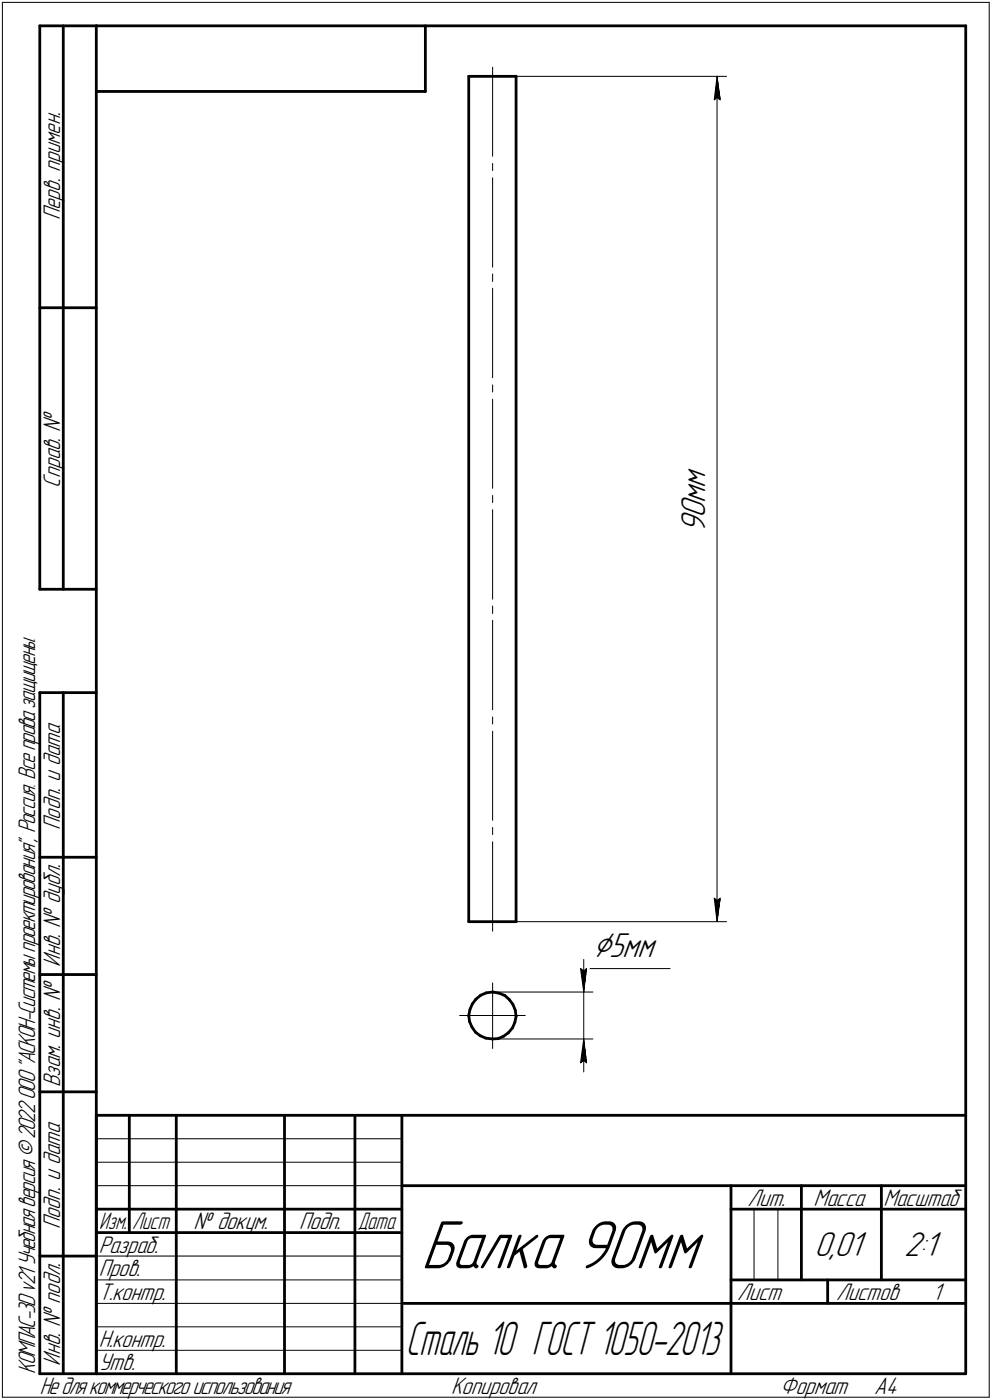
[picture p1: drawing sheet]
<svg xmlns="http://www.w3.org/2000/svg" width="211mm" height="298mm" viewBox="0 0 211 298" stroke-linecap="round" stroke-linejoin="round" font-family="sans-serif">
<g fill="none" stroke="#000" stroke-width=".59">
<path d="M8.5 5.5v120zM8.5 5.5h12zM13.5 5.5v120zM20.5 5.5v287zM20.5 5.5h185zM20.5 19.5h70zM90.5 5.5v14zM99.7 16.3h10.1zM99.7 16.3v180zM109.8 16.3v180zM205.5 5.5v287zM8.5 65.5h12z"/>
<path d="M8.5 125.5h12zM8.5 147.5v145zM8.5 147.5h12zM13.5 147.5v145zM8.5 182.5h12zM99.7 196.3h10.1zM8.5 207.5h12zM99.7 216.2l.2 1.3zM99.9 217.5l.5 1.2zM100 215l-.3 1.2zM100.4 218.7l.8 1.1zM100.5 213.8l-.5 1.2z"/>
<path d="M101.2 219.8l1 .8zM101.3 212.8l1-.9zM101.3 212.8l-.8 1zM102.3 211.9l1.2-.5zM103.5 211.4l1.3-.2zM104.9 211.2h.1M104.9 211.2l1.4 .3zM106.3 211.5l1.1 .5zM107.4 212l1 .9zM108.4 212.9l.7 1zM109.1 218.9l-.9 1zM109.1 213.9l.5 1.2z"/>
<path d="M109.6 217.7l-.5 1.2zM109.6 215.1l.2 1.3zM109.8 216.4l-.2 1.3zM8.5 232.5h12zM20.5 237.5h185zM20.5 237.5v55zM27.5 237.5v25zM37.5 237.5v55zM60.5 237.5v55zM75.5 237.5v55zM85.5 237.5v55zM102.2 220.6l1.2 .5z"/>
<path d="M103.4 221.1l1.3 .1zM104.7 221.2l1.3-.1zM106 221.1l1.2-.5zM107.2 220.6l1-.7zM20.5 257.5h65zM85.5 252.5h120zM155.5 252.5v40zM155.5 257.5h15zM170.5 252.5v20zM170.5 257.5h35zM187.5 252.5v20zM8.5 267.5h12z"/>
<path d="M20.5 262.5h65zM85.5 277.5h70zM155.5 277.5h50zM155.5 272.5h50zM176.1 272.5v5zM8.5 292.5h12zM20.5 292.5h185z"/>
</g>
<g fill="none" stroke="#000" stroke-width=".21">
<path d="M.5 .5v297zM.5 .5h210zM104.8 14.3v19zM109.8 16.3h44.8zM152.6 16.3l.6 5zM152.6 16.3l-.6 5zM152.6 16.3v180zM210.5 .5v297zM104.8 37.8v19.1zM104.8 34.8v1.5zM152 21.3l.6-.6zM152.6 20.7l.6 .6z"/>
<path d="M104.8 58.3v1.6zM104.8 61.4v19zM104.8 85v19zM104.8 82v1.5zM104.8 108.5v19.1zM104.8 105.5v1.5zM104.8 132.1v19zM104.8 129v1.6zM104.8 155.7v19zM104.8 152.7v1.5zM104.8 179.2v19.1zM104.8 176.2v1.5z"/>
<path d="M109.8 196.3h44.8zM152 191.3l.6 5zM152 191.3l.6 .5zM152.6 191.8l.6-.5zM153.2 191.3l-.6 5zM97.8 216.2h7zM104.8 216.2h7zM104.8 216.2v7.1zM104.8 209.3v6.9zM104.8 211.2h21.4zM123.5 206.2l.7 .6zM123.5 206.2l.7 5z"/>
<path d="M124.2 206.2v5zM124.2 206.2h18.4zM124.2 206.8l.6-.6zM124.2 204.3v6.9zM124.2 211.2v10zM124.8 206.2l-.6 5zM104.8 221.2h21.4zM123.5 226.3l.7-.5zM124.2 221.2l-.7 5.1zM124.2 225.8l.6 .5zM124.2 221.2l.6 5.1zM124.2 221.2v7.1z"/>
<path d="M20.5 247.5h65zM20.5 252.5h65zM20.5 242.5h65zM160.4 257.5v15zM165.5 257.5v15zM20.5 267.5h65zM20.5 272.5h65zM20.5 277.5h65zM.5 297.5h210zM20.5 282.5h65zM20.5 287.5h65z"/>
</g>
<g fill="#fff" stroke="#fff" stroke-width=".21">
<path d="M144.4 99h7.2zM144.4 99.1h7.2zM144.4 99.1h7.2zM144.4 99.2h7.2zM144.4 99.3h7.2zM144.4 99.4h7.2zM144.4 99.5h7.2zM144.4 99.6h7.2zM144.4 99.7h7.2zM144.4 99.7h7.2zM144.4 99.8h7.2zM144.4 99.9h7.2zM144.4 100h7.2zM144.4 100.1h7.2zM144.4 100.2h7.2zM144.4 100.2h7.2zM144.4 100.3h7.2zM144.4 100.4h7.2zM144.4 100.5h7.2zM144.4 100.6h7.2zM144.4 100.7h7.2zM144.4 100.8h7.2zM144.4 100.8h7.2zM144.4 100.9h7.2zM144.4 101h7.2zM144.4 101.1h7.2zM144.4 101.2h7.2zM144.4 101.3h7.2zM144.4 101.3h7.2zM144.4 101.4h7.2zM144.4 101.5h7.2zM144.4 101.6h7.2zM144.4 101.7h7.2zM144.4 101.8h7.2zM144.4 101.9h7.2zM144.4 101.9h7.2zM144.4 102h7.2zM144.4 102.1h7.2zM144.4 102.2h7.2zM144.4 102.3h7.2zM144.4 102.4h7.2zM144.4 102.4h7.2zM144.4 102.5h7.2zM144.4 102.6h7.2zM144.4 102.7h7.2zM144.4 102.8h7.2zM144.4 102.9h7.2zM144.4 103h7.2zM144.4 103h7.2zM144.4 103.1h7.2zM144.4 103.2h7.2zM144.4 103.3h7.2zM144.4 103.4h7.2zM144.4 103.5h7.2zM144.4 103.5h7.2zM144.4 103.6h7.2zM144.4 103.7h7.2zM144.4 103.8h7.2zM144.4 103.9h7.2zM144.4 104h7.2zM144.4 104.1h7.2zM144.4 104.1h7.2zM144.4 104.2h7.2zM144.4 104.3h7.2zM144.4 104.4h7.2zM144.4 104.5h7.2zM144.4 104.6h7.2zM144.4 104.6h7.2zM144.4 104.7h7.2zM144.4 104.8h7.2zM144.4 104.9h7.2zM144.4 105h7.2zM144.4 105.1h7.2zM144.4 105.2h7.2zM144.4 105.2h7.2zM144.4 105.3h7.2zM144.4 105.4h7.2zM144.4 105.5h7.2zM144.4 105.6h7.2zM144.4 105.7h7.2zM144.4 105.7h7.2zM144.4 105.8h7.2zM144.4 105.9h7.2zM144.4 106h7.2zM144.4 106.1h7.2zM144.4 106.2h7.2zM144.4 106.3h7.2zM144.4 106.3h7.2zM144.4 106.4h7.2zM144.4 106.5h7.2zM144.4 106.6h7.2zM144.4 106.7h7.2zM144.4 106.8h7.2zM144.4 106.8h7.2zM144.4 106.9h7.2zM144.4 107h7.2zM144.4 107.1h7.2zM144.4 107.2h7.2zM144.4 107.3h7.2zM144.4 107.4h7.2zM144.4 107.4h7.2zM144.4 107.5h7.2zM144.4 107.6h7.2zM144.4 107.7h7.2zM144.4 107.8h7.2zM144.4 107.9h7.2zM144.4 107.9h7.2zM144.4 108h7.2zM144.4 108.1h7.2zM144.4 108.2h7.2zM144.4 108.3h7.2zM144.4 108.4h7.2zM144.4 108.5h7.2zM144.4 108.5h7.2zM144.4 108.6h7.2zM144.4 108.7h7.2zM144.4 108.8h7.2zM144.4 108.9h7.2zM144.4 109h7.2zM144.4 109.1h7.2zM144.4 109.1h7.2zM144.4 109.2h7.2zM144.4 109.3h7.2zM144.4 109.4h7.2zM144.4 109.5h7.2zM144.4 109.6h7.2zM144.4 109.6h7.2zM144.4 109.7h7.2zM144.4 109.8h7.2zM144.4 109.9h7.2zM144.4 110h7.2zM144.4 110.1h7.2zM144.4 110.2h7.2zM144.4 110.2h7.2zM144.4 110.3h7.2zM144.4 110.4h7.2zM144.4 110.5h7.2zM144.4 110.6h7.2zM144.4 110.7h7.2zM144.4 110.7h7.2zM144.4 110.8h7.2zM144.4 110.9h7.2zM144.4 111h7.2zM144.4 111.1h7.2zM144.4 111.2h7.2zM144.4 111.3h7.2zM144.4 111.3h7.2zM144.4 111.4h7.2zM144.4 111.5h7.2zM144.4 111.6h7.2zM144.4 111.7h7.2zM144.4 111.8h7.2zM144.4 111.8h7.2zM144.4 111.9h7.2zM144.4 112h7.2zM144.4 112.1h7.2zM144.4 112.2h7.2zM144.4 112.3h7.2zM144.4 112.4h7.2zM144.4 112.4h7.2zM144.4 112.5h7.2zM144.4 112.6h7.2zM144.4 112.7h7.2zM144.4 112.8h7.2zM144.4 112.9h7.2zM144.4 112.9h7.2zM144.4 113h7.2zM144.4 113.1h7.2zM144.4 113.2h7.2zM144.4 113.3h7.2zM144.4 113.4h7.2zM144.4 113.5h7.2z"/>
<path d="M151.4 190.8h2.4zM151.5 190.8h2.3zM151.5 190.9h2.3zM151.5 191h2.3zM151.5 191.1h2.3zM151.5 191.2h2.3zM151.5 191.3h2.3zM151.5 191.3h2.3zM151.6 191.4h2.2zM151.6 191.5h2.2zM151.6 191.6h2.2zM151.6 191.7h2.2zM151.6 191.8h2.2zM151.6 191.9h2.2zM151.6 191.9h2.2zM151.6 192h2.1zM151.6 192.1h2.1zM151.6 192.2h2.1zM151.6 192.3h2.1zM151.6 192.4h2.1zM151.6 192.4h2.1zM151.6 192.5h2.1zM151.6 192.6h2zM151.7 192.7h1.9zM151.7 192.8h1.9zM151.7 192.9h1.9zM151.7 193h1.9zM151.7 193h1.9zM151.7 193.1h1.9zM151.7 193.2h1.9zM151.8 193.3h1.7zM151.8 193.4h1.7zM151.8 193.5h1.7zM151.8 193.5h1.7zM151.8 193.6h1.7zM151.8 193.7h1.7zM151.8 193.8h1.7zM151.9 193.9h1.5zM151.9 194h1.5zM151.9 194.1h1.5zM151.9 194.1h1.5zM151.9 194.2h1.5zM151.9 194.3h1.5zM151.9 194.4h1.5zM151.9 194.5h1.4zM152 194.6h1.3zM152 194.6h1.3zM152.1 194.7h1.1zM152.1 194.8h1.1zM152.1 194.9h1.1zM152.1 195h1.1zM152.1 195.1h1zM152.2 195.2h.9zM152.2 195.2h.9zM152.2 195.3h.8zM152.3 195.4h.7zM152.3 195.5h.6zM152.3 195.6h.6zM152.4 195.7h.4zM152.4 195.7h.4zM152.5 195.8h.3zM152.5 195.9h.2zM152.5 196h.2z"/>
<path d="M152.5 16.5h.2zM152.5 16.6h.2zM152.5 16.7h.3zM152.4 16.8h.4zM152.4 16.8h.4zM152.3 16.9h.6zM152.3 17h.6zM152.3 17.1h.7zM152.2 17.2h.8zM152.2 17.3h.9zM152.2 17.4h.9zM152.1 17.4h1zM152.1 17.5h1.1zM152.1 17.6h1.1zM152.1 17.7h1.1zM152.1 17.8h1.1zM152 17.9h1.3zM152 17.9h1.3zM151.9 18h1.4zM151.9 18.1h1.5zM151.9 18.2h1.5zM151.9 18.3h1.5zM151.9 18.4h1.5zM151.9 18.5h1.5zM151.9 18.5h1.5zM151.9 18.6h1.5zM151.8 18.7h1.7zM151.8 18.8h1.7zM151.8 18.9h1.7zM151.8 19h1.7zM151.8 19h1.7zM151.8 19.1h1.7zM151.8 19.2h1.7zM151.7 19.3h1.9zM151.7 19.4h1.9zM151.7 19.5h1.9zM151.7 19.6h1.9zM151.7 19.6h1.9zM151.7 19.7h1.9zM151.7 19.8h1.9zM151.6 19.9h2zM151.6 20h2.1zM151.6 20.1h2.1zM151.6 20.2h2.1zM151.6 20.2h2.1zM151.6 20.3h2.1zM151.6 20.4h2.1zM151.6 20.5h2.1zM151.6 20.6h2.2zM151.6 20.7h2.2zM151.6 20.7h2.2zM151.6 20.8h2.2zM151.6 20.9h2.2zM151.6 21h2.2zM151.6 21.1h2.2zM151.5 21.2h2.3zM151.5 21.3h2.3zM151.5 21.3h2.3zM151.5 21.4h2.3zM151.5 21.5h2.3zM151.5 21.6h2.3zM151.5 21.7h2.3z"/>
<path d="M126.2 198h14.3zM126.2 198.1h14.3zM126.2 198.2h14.3zM126.2 198.3h14.3zM126.2 198.4h14.3zM126.2 198.5h14.3zM126.2 198.5h14.3zM126.2 198.6h14.3zM126.2 198.7h14.3zM126.2 198.8h14.3zM126.2 198.9h14.3zM126.2 199h14.3zM126.2 199.1h14.3zM126.2 199.1h14.3zM126.2 199.2h14.3zM126.2 199.3h14.3zM126.2 199.4h14.3zM126.2 199.5h14.3zM126.2 199.6h14.3zM126.2 199.6h14.3zM126.2 199.7h14.3zM126.2 199.8h14.3zM126.2 199.9h14.3zM126.2 200h14.3zM126.2 200.1h14.3zM126.2 200.2h14.3zM126.2 200.2h14.3zM126.2 200.3h14.3zM126.2 200.4h14.3zM126.2 200.5h14.3zM126.2 200.6h14.3zM126.2 200.7h14.3zM126.2 200.7h14.3zM126.2 200.8h14.3zM126.2 200.9h14.3zM126.2 201h14.3zM126.2 201.1h14.3zM126.2 201.2h14.3zM126.2 201.3h14.3zM126.2 201.3h14.3zM126.2 201.4h14.3zM126.2 201.5h14.3zM126.2 201.6h14.3zM126.2 201.7h14.3zM126.2 201.8h14.3zM126.2 201.8h14.3zM126.2 201.9h14.3zM126.2 202h14.3zM126.2 202.1h14.3zM126.2 202.2h14.3zM126.2 202.3h14.3zM126.2 202.4h14.3zM126.2 202.4h14.3zM126.2 202.5h14.3zM126.2 202.6h14.3zM126.2 202.7h14.3zM126.2 202.8h14.3zM126.2 202.9h14.3zM126.2 202.9h14.3zM126.2 203h14.3zM126.2 203.1h14.3zM126.2 203.2h14.3zM126.2 203.3h14.3zM126.2 203.4h14.3zM126.2 203.5h14.3zM126.2 203.5h14.3zM126.2 203.6h14.3zM126.2 203.7h14.3zM126.2 203.8h14.3zM126.2 203.9h14.3zM126.2 204h14.3zM126.2 204h14.3zM126.2 204.1h14.3zM126.2 204.2h14.3zM126.2 204.3h14.3zM126.2 204.4h14.3zM126.2 204.5h14.3zM126.2 204.6h14.3zM126.2 204.6h14.3zM126.2 204.7h14.3zM126.2 204.8h14.3zM126.2 204.9h14.3zM126.2 205h14.3zM126.2 205.1h14.3zM126.2 205.1h14.3zM126.2 205.2h14.3z"/>
<path d="M122.9 205.7h2.5zM123 205.8h2.4zM123 205.9h2.4zM123 206h2.4zM123 206.1h2.4zM123 206.2h2.4zM123 206.2h2.4zM123 206.3h2.4zM123.1 206.4h2.2zM123.1 206.5h2.2zM123.1 206.6h2.2zM123.1 206.7h2.2zM123.1 206.8h2.2zM123.1 206.8h2.2zM123.1 206.9h2.2zM123.2 207h2zM123.2 207.1h2zM123.2 207.2h2zM123.2 207.3h2zM123.2 207.3h2zM123.2 207.4h2zM123.2 207.5h2zM123.2 207.6h1.9zM123.3 207.7h1.8zM123.3 207.8h1.8zM123.3 207.9h1.8zM123.3 207.9h1.8zM123.3 208h1.8zM123.3 208.1h1.8zM123.3 208.2h1.8zM123.4 208.3h1.7zM123.4 208.4h1.7zM123.4 208.4h1.7zM123.4 208.5h1.7zM123.4 208.6h1.7zM123.4 208.7h1.7zM123.4 208.8h1.7zM123.4 208.9h1.6zM123.4 209h1.6zM123.4 209h1.6zM123.4 209.1h1.6zM123.4 209.2h1.6zM123.4 209.3h1.6zM123.4 209.4h1.6zM123.4 209.5h1.5zM123.5 209.5h1.4zM123.5 209.6h1.4zM123.6 209.7h1.2zM123.6 209.8h1.2zM123.7 209.9h1.1zM123.7 210h1zM123.7 210.1h1zM123.8 210.1h.8zM123.8 210.2h.8zM123.9 210.3h.7zM123.9 210.4h.6zM124 210.5h.5zM124 210.6h.5zM124 210.7h.5zM124 210.7h.5zM124 210.8h.4zM124.1 210.9h.3zM124.1 211h.3z"/>
<path d="M124.1 221.5h.3zM124.1 221.6h.3zM124 221.7h.4zM124 221.7h.5zM124 221.8h.5zM124 221.9h.5zM124 222h.5zM123.9 222.1h.6zM123.9 222.2h.6zM123.9 222.2h.7zM123.8 222.3h.8zM123.8 222.4h.9zM123.7 222.5h1zM123.7 222.6h1zM123.7 222.7h1.1zM123.6 222.8h1.2zM123.6 222.8h1.2zM123.5 222.9h1.4zM123.5 223h1.4zM123.4 223.1h1.5zM123.4 223.2h1.6zM123.4 223.3h1.6zM123.4 223.4h1.6zM123.4 223.4h1.6zM123.4 223.5h1.6zM123.4 223.6h1.6zM123.4 223.7h1.6zM123.4 223.8h1.7zM123.4 223.9h1.7zM123.4 223.9h1.7zM123.4 224h1.7zM123.4 224.1h1.7zM123.4 224.2h1.7zM123.4 224.3h1.7zM123.3 224.4h1.8zM123.3 224.5h1.8zM123.3 224.5h1.8zM123.3 224.6h1.8zM123.3 224.7h1.8zM123.3 224.8h1.8zM123.3 224.9h1.8zM123.2 225h2zM123.2 225h2zM123.2 225.1h2zM123.2 225.2h2zM123.2 225.3h2zM123.2 225.4h2zM123.2 225.5h2zM123.1 225.6h2.2zM123.1 225.6h2.2zM123.1 225.7h2.2zM123.1 225.8h2.2zM123.1 225.9h2.2zM123.1 226h2.2zM123.1 226.1h2.2zM123 226.1h2.4zM123 226.2h2.4zM123 226.3h2.4zM123 226.4h2.4zM123 226.5h2.4zM123 226.6h2.4zM123 226.7h2.4z"/>
</g>
<g fill="#000" stroke="#000" stroke-width=".21">
<path d="M152.4 17.7h.2zM152.4 17.8h.2zM152.4 17.9h.2zM152.4 17.9h.2zM152.4 18h.2zM152.4 18.1h.2zM152.4 18.2h.2zM152.4 18.3h.2zM152.4 18.4h.2zM152.3 18.5h.3zM152.3 18.5h.3zM152.3 18.6h.3zM152.3 18.7h.3zM152.3 18.8h.3zM152.3 18.9h.3zM152.3 19h.3zM152.3 19h.3zM152.2 19.1h.4zM152.2 19.2h.4zM152.2 19.3h.4zM152.2 19.4h.4zM152.2 19.5h.4zM152.2 19.6h.4zM152.2 19.6h.4zM152.2 19.7h.4zM152.2 19.8h.4zM152.1 19.9h.5zM152.1 20h.5zM152.1 20.1h.5zM152.1 20.2h.5zM152.1 20.2h.5zM152.1 20.3h.5zM152.1 20.4h.5zM152.1 20.5h.5zM152.1 20.6h.5zM152.1 20.7h.5zM152.1 20.7h.5zM152.1 20.8h.4zM152.1 20.9h.3zM152.1 21h.2zM152.1 21.1h.1z"/>
<path d="M152.6 16.9h.1zM152.6 17h.1zM152.6 17.1h.1zM152.6 17.2h.1zM152.6 17.3h.1zM152.6 17.4h.1zM152.6 17.4h.1zM152.6 17.5h.2zM152.6 17.6h.2zM152.6 17.7h.2zM152.6 17.8h.2zM152.6 17.9h.2zM152.6 17.9h.2zM152.6 18h.2zM152.6 18.1h.2zM152.6 18.2h.3zM152.6 18.3h.3zM152.6 18.4h.3zM152.6 18.5h.3zM152.6 18.5h.3zM152.6 18.6h.3zM152.6 18.7h.3zM152.6 18.8h.4zM152.6 18.9h.4zM152.6 19h.4zM152.6 19h.4zM152.6 19.1h.4zM152.6 19.2h.4zM152.6 19.3h.4zM152.6 19.4h.5zM152.6 19.5h.5zM152.6 19.6h.5zM152.6 19.6h.5zM152.6 19.7h.5zM152.6 19.8h.5zM152.6 19.9h.5zM152.6 20h.5zM152.6 20.1h.6zM152.6 20.2h.6zM152.6 20.2h.6zM152.6 20.3h.6zM152.6 20.4h.6zM152.6 20.5h.6zM152.6 20.6h.6zM152.6 20.7h.6zM152.6 20.7h.6zM152.7 20.8h.5zM152.8 20.9h.4zM152.9 21h.3zM153.1 21.1h.1z"/>
<path d="M152.1 191.4h.1zM152.1 191.5h.2zM152.1 191.6h.3zM152.1 191.7h.4zM152.1 191.8h.5zM152.1 191.9h.5zM152.1 191.9h.5zM152.1 192h.5zM152.1 192.1h.5zM152.1 192.2h.5zM152.1 192.3h.5zM152.1 192.4h.5zM152.1 192.4h.5zM152.1 192.5h.5zM152.1 192.6h.5zM152.2 192.7h.4zM152.2 192.8h.4zM152.2 192.9h.4zM152.2 193h.4zM152.2 193h.4zM152.2 193.1h.4zM152.2 193.2h.4zM152.2 193.3h.4zM152.2 193.4h.4zM152.3 193.5h.3zM152.3 193.5h.3zM152.3 193.6h.3zM152.3 193.7h.3zM152.3 193.8h.3zM152.3 193.9h.3zM152.3 194h.3zM152.3 194.1h.3zM152.4 194.1h.2zM152.4 194.2h.2zM152.4 194.3h.2zM152.4 194.4h.2zM152.4 194.5h.2zM152.4 194.6h.2zM152.4 194.6h.2zM152.4 194.7h.2zM152.4 194.8h.2z"/>
<path d="M153.1 191.4h.1zM152.9 191.5h.3zM152.8 191.6h.4zM152.7 191.7h.5zM152.6 191.8h.6zM152.6 191.9h.6zM152.6 191.9h.6zM152.6 192h.6zM152.6 192.1h.6zM152.6 192.2h.6zM152.6 192.3h.6zM152.6 192.4h.6zM152.6 192.4h.6zM152.6 192.5h.5zM152.6 192.6h.5zM152.6 192.7h.5zM152.6 192.8h.5zM152.6 192.9h.5zM152.6 193h.5zM152.6 193h.5zM152.6 193.1h.5zM152.6 193.2h.4zM152.6 193.3h.4zM152.6 193.4h.4zM152.6 193.5h.4zM152.6 193.5h.4zM152.6 193.6h.4zM152.6 193.7h.4zM152.6 193.8h.3zM152.6 193.9h.3zM152.6 194h.3zM152.6 194.1h.3zM152.6 194.1h.3zM152.6 194.2h.3zM152.6 194.3h.3zM152.6 194.4h.2zM152.6 194.5h.2zM152.6 194.6h.2zM152.6 194.6h.2zM152.6 194.7h.2zM152.6 194.8h.2zM152.6 194.9h.2zM152.6 195h.2zM152.6 195.1h.1zM152.6 195.2h.1zM152.6 195.2h.1zM152.6 195.3h.1zM152.6 195.4h.1zM152.6 195.5h.1zM152.6 195.6h.1z"/>
<path d="M123.6 206.4h.2zM123.6 206.5h.3zM123.6 206.6h.4zM123.6 206.7h.5zM123.6 206.8h.6zM123.6 206.8h.6zM123.7 206.9h.5zM123.7 207h.5zM123.7 207.1h.5zM123.7 207.2h.5zM123.7 207.3h.5zM123.7 207.3h.5zM123.7 207.4h.5zM123.8 207.5h.4zM123.8 207.6h.4zM123.8 207.7h.4zM123.8 207.8h.4zM123.8 207.9h.4zM123.8 207.9h.4zM123.8 208h.4zM123.8 208.1h.4zM123.9 208.2h.3zM123.9 208.3h.3zM123.9 208.4h.3zM123.9 208.4h.3zM123.9 208.5h.3zM123.9 208.6h.3zM123.9 208.7h.3zM124 208.8h.2zM124 208.9h.2zM124 209h.2zM124 209h.2zM124 209.1h.2zM124 209.2h.2zM124 209.3h.2zM124 209.4h.2zM124 209.5h.2zM124 209.5h.2zM124 209.6h.2zM124 209.7h.2zM124 209.8h.2zM124 209.9h.2zM124 210h.2z"/>
<path d="M124.6 206.4h.2zM124.5 206.5h.3zM124.5 206.6h.3zM124.4 206.7h.4zM124.2 206.8h.6zM124.2 206.8h.6zM124.2 206.9h.6zM124.2 207h.5zM124.2 207.1h.5zM124.2 207.2h.5zM124.2 207.3h.5zM124.2 207.3h.5zM124.2 207.4h.5zM124.2 207.5h.5zM124.2 207.6h.5zM124.2 207.7h.4zM124.2 207.8h.4zM124.2 207.9h.4zM124.2 207.9h.4zM124.2 208h.4zM124.2 208.1h.4zM124.2 208.2h.4zM124.2 208.3h.4zM124.2 208.4h.4zM124.2 208.4h.3zM124.2 208.5h.3zM124.2 208.6h.3zM124.2 208.7h.3zM124.2 208.8h.3zM124.2 208.9h.3zM124.2 209h.3zM124.2 209h.3zM124.2 209.1h.3zM124.2 209.2h.3zM124.2 209.3h.3zM124.2 209.4h.3zM124.2 209.5h.3zM124.2 209.5h.3zM124.2 209.6h.3zM124.2 209.7h.3zM124.2 209.8h.3zM124.2 209.9h.2zM124.2 210h.2zM124.2 210.1h.2zM124.2 210.1h.2zM124.2 210.2h.2zM124.2 210.3h.2zM124.2 210.4h.2zM124.2 210.5h.2z"/>
<path d="M124 222.5h.2zM124 222.6h.2zM124 222.7h.2zM124 222.8h.2zM124 222.8h.2zM124 222.9h.2zM124 223h.2zM124 223.1h.2zM124 223.2h.2zM124 223.3h.2zM124 223.4h.2zM124 223.4h.2zM124 223.5h.2zM124 223.6h.2zM124 223.7h.2zM123.9 223.8h.3zM123.9 223.9h.3zM123.9 223.9h.3zM123.9 224h.3zM123.9 224.1h.3zM123.9 224.2h.3zM123.9 224.3h.3zM123.9 224.4h.3zM123.8 224.5h.4zM123.8 224.5h.4zM123.8 224.6h.4zM123.8 224.7h.4zM123.8 224.8h.4zM123.8 224.9h.4zM123.8 225h.4zM123.7 225h.5zM123.7 225.1h.5zM123.7 225.2h.5zM123.7 225.3h.5zM123.7 225.4h.5zM123.7 225.5h.5zM123.7 225.6h.5zM123.7 225.6h.5zM123.6 225.7h.6zM123.6 225.8h.6zM123.6 225.9h.5zM123.6 226h.4zM123.6 226.1h.3zM123.6 226.1h.2z"/>
<path d="M124.2 222h.2zM124.2 222.1h.2zM124.2 222.2h.2zM124.2 222.2h.2zM124.2 222.3h.2zM124.2 222.4h.2zM124.2 222.5h.2zM124.2 222.6h.2zM124.2 222.7h.2zM124.2 222.8h.3zM124.2 222.8h.3zM124.2 222.9h.3zM124.2 223h.3zM124.2 223.1h.3zM124.2 223.2h.3zM124.2 223.3h.3zM124.2 223.4h.3zM124.2 223.4h.3zM124.2 223.5h.3zM124.2 223.6h.3zM124.2 223.7h.3zM124.2 223.8h.3zM124.2 223.9h.3zM124.2 223.9h.3zM124.2 224h.3zM124.2 224.1h.3zM124.2 224.2h.4zM124.2 224.3h.4zM124.2 224.4h.4zM124.2 224.5h.4zM124.2 224.5h.4zM124.2 224.6h.4zM124.2 224.7h.4zM124.2 224.8h.4zM124.2 224.9h.5zM124.2 225h.5zM124.2 225h.5zM124.2 225.1h.5zM124.2 225.2h.5zM124.2 225.3h.5zM124.2 225.4h.5zM124.2 225.5h.5zM124.2 225.6h.5zM124.2 225.6h.6zM124.2 225.7h.6zM124.2 225.8h.6zM124.4 225.9h.4zM124.5 226h.3zM124.5 226.1h.3zM124.6 226.1h.2z"/>
</g>
<text font-size="15.6" x="89.6" y="270.1">Балка 90мм</text>
<text font-size="10.6" x="86.4" y="288.5">Сталь 10 ГОСТ 1050-2013</text>
<text font-size="8.5" x="126.2" y="203.7">Ç5мм</text>
<g font-size="7.8">
<text x="150.1" y="107.2" transform="rotate(-90 150.1 107.2)">м</text>
<text x="150.1" y="104" transform="rotate(-90 150.1 104)">м</text>
<text x="150.1" y="113.5" transform="rotate(-90 150.1 113.5)">9</text>
<text x="150.1" y="110.4" transform="rotate(-90 150.1 110.4)">0</text>
<text x="173.3" y="267.5">0,01</text>
<text x="192.4" y="267.5">2:1</text>
</g>
<g font-size="5.4">
<text x="12.8" y="46.9" transform="rotate(-90 12.8 46.9)">Перв. примен.</text>
<text x="12.8" y="103.8" transform="rotate(-90 12.8 103.8)">Справ. №</text>
<text x="12.8" y="176.7" transform="rotate(-90 12.8 176.7)">Подп. и дата</text>
<text x="12.8" y="205.8" transform="rotate(-90 12.8 205.8)">Инв. № дубл.</text>
<text x="12.8" y="231.6" transform="rotate(-90 12.8 231.6)">Взам. инв. №</text>
<text x="159.1" y="256.8">Лит.</text>
<text x="173.1" y="256.8">Масса</text>
<text x="188" y="256.8">Масштаб</text>
<text x="12.8" y="261.7" transform="rotate(-90 12.8 261.7)">Подп. и дата</text>
<text x="41.2" y="261.8">№ докум.</text>
<text x="63.6" y="261.8">Подп.</text>
<text x="21" y="266.8">Разраб.</text>
<text x="21" y="271.8">Пров.</text>
<text x="21" y="276.8">Т.контр.</text>
<text x="156.9" y="276.8">Лист</text>
<text x="177.9" y="276.8">Листов</text>
<text x="198.4" y="276.8">1</text>
<text x="21" y="286.8">Н.контр.</text>
<text x="7.5" y="292.5" transform="rotate(-90 7.5 292.5)">КОМПАС-3Dv21 Учебнаяверсия©2022ООО&quot;АСКОН-Системыпроектирования&quot;, Россия. Всеправазащищены.</text>
<text x="12.8" y="290.8" transform="rotate(-90 12.8 290.8)">Инв. № подл.</text>
<text x="21" y="291.8">Утв.</text>
<text x="8.5" y="296.7">Недлякоммерческогоиспользования</text>
<text x="96" y="296.8">Копировал</text>
<text x="166" y="296.8">Формат</text>
<text x="186" y="296.8">A4</text>
</g>
<g font-size="5.3">
<text x="21.1" y="261.8">Изм.</text>
<text x="28.1" y="261.8">Лист</text>
<text x="76.1" y="261.8">Дата</text>
</g>
</svg>
